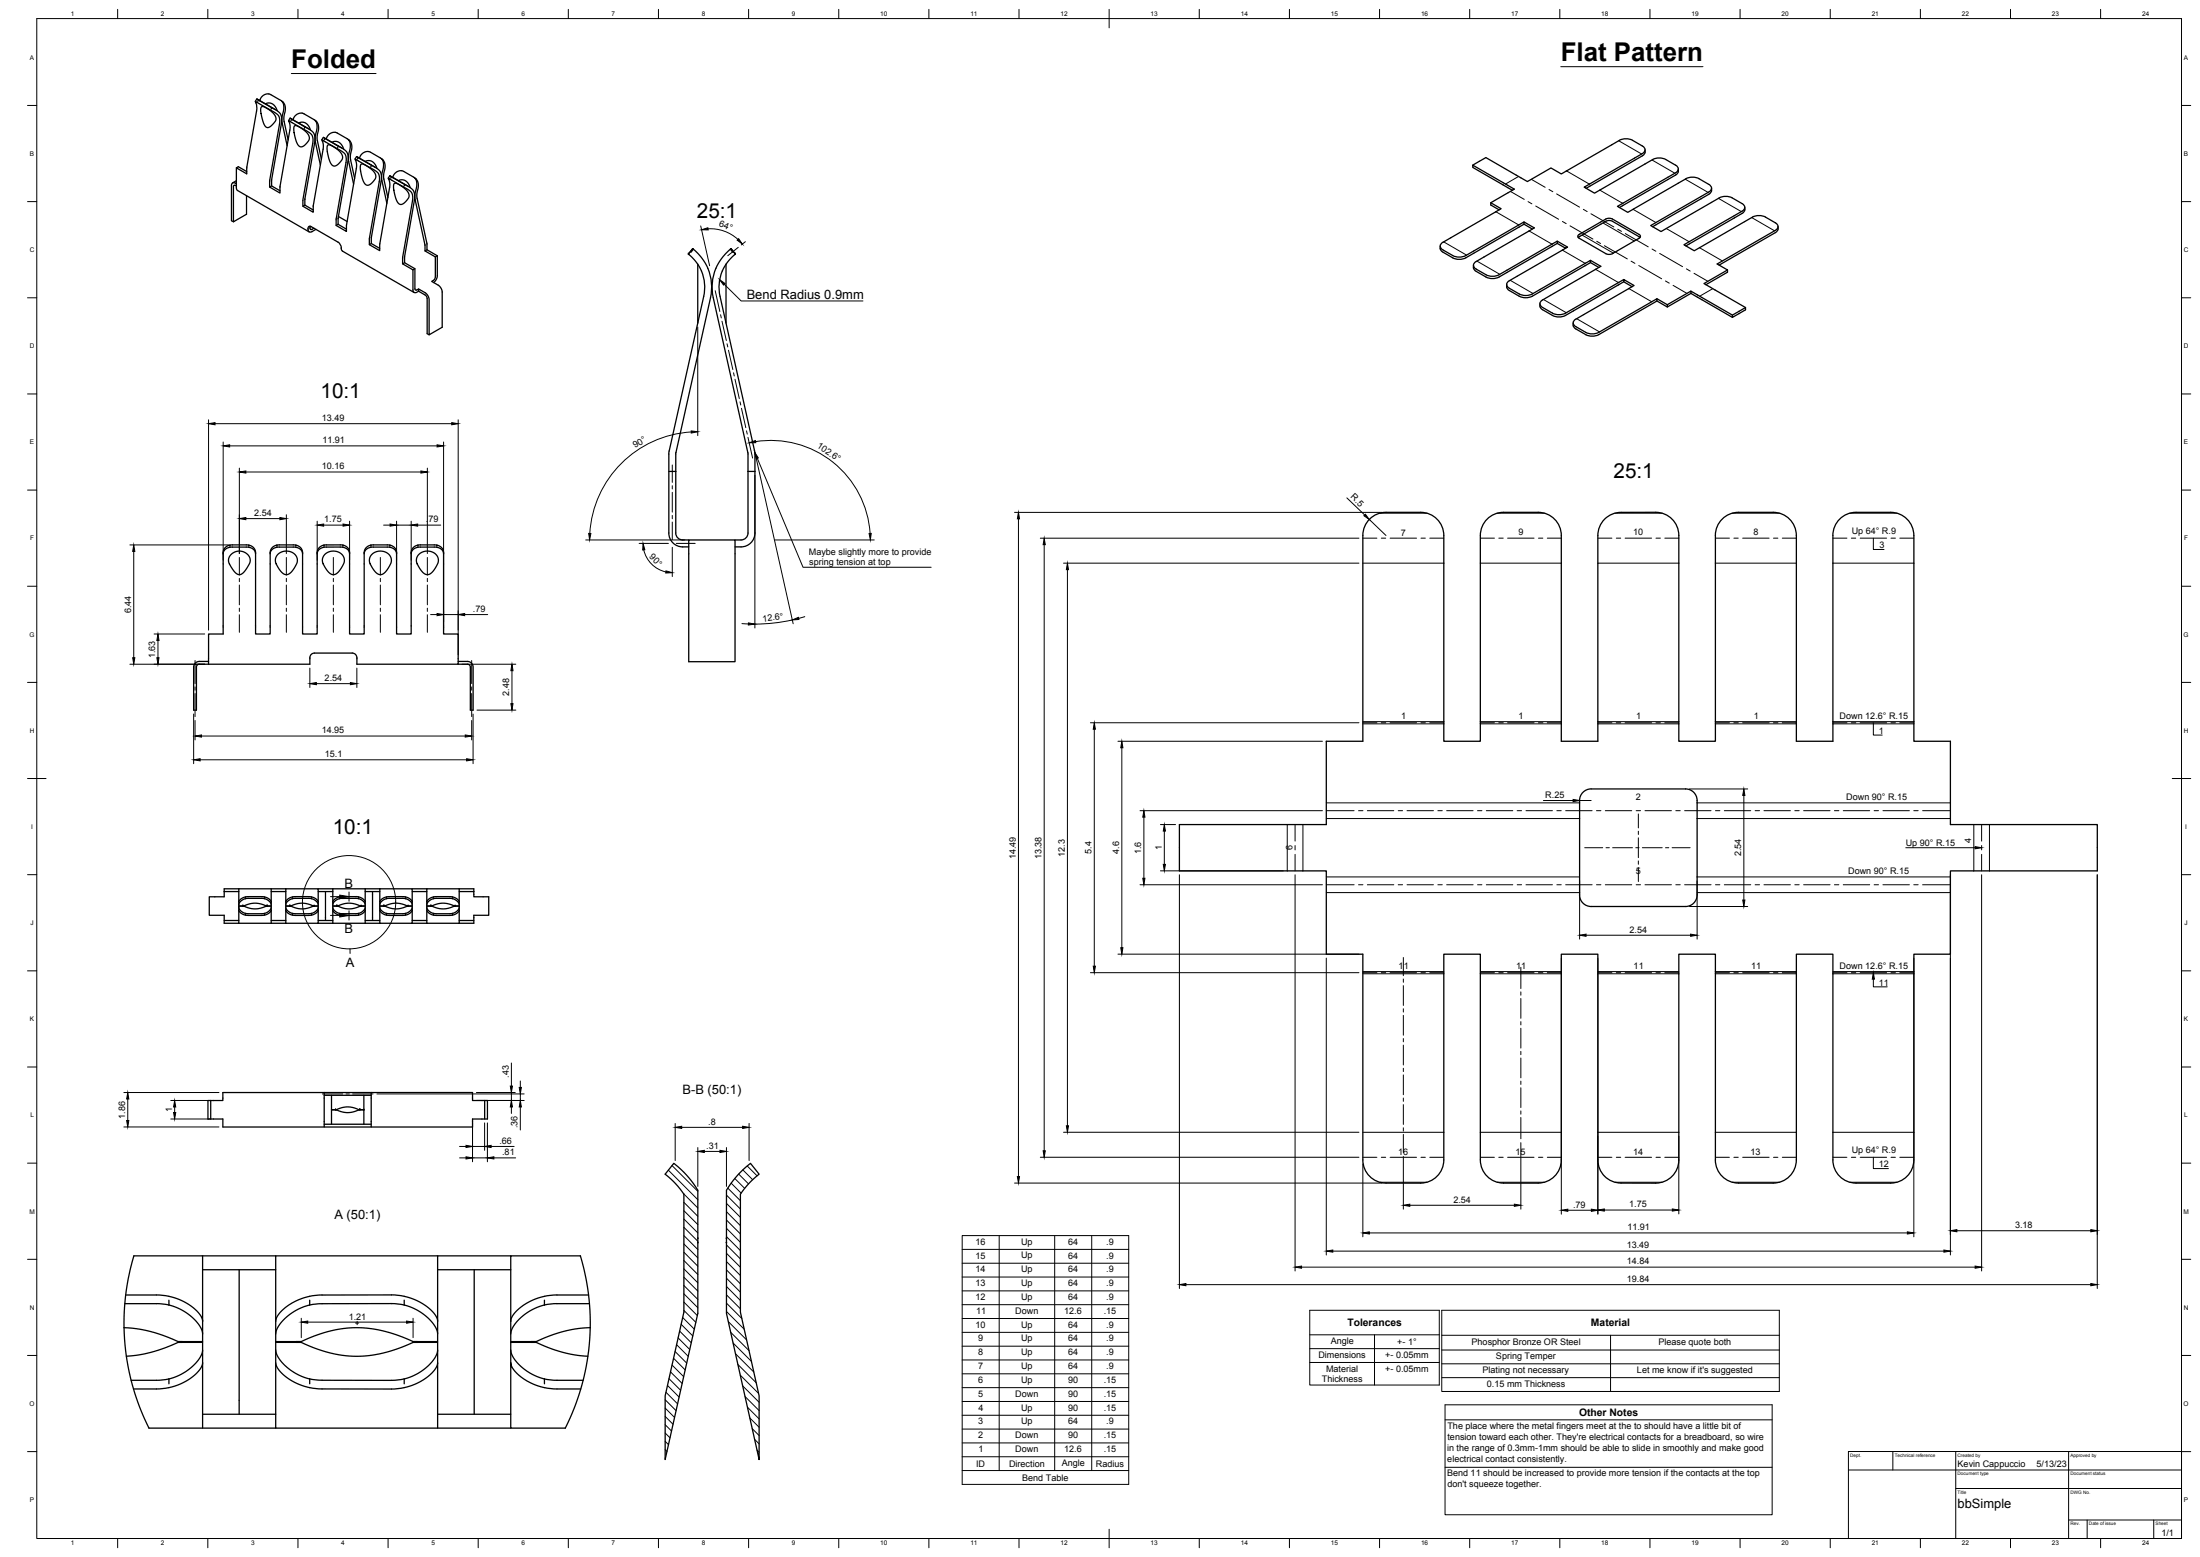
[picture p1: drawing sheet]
<svg xmlns="http://www.w3.org/2000/svg" width="1189mm" height="841mm" viewBox="0 0 1189 841" stroke-linecap="round" stroke-linejoin="round" font-family="sans-serif">
<!-- layer: Visible -->
<g fill="none" stroke="#000" stroke-width=".7">
<path d="M138 55l1-2 10 6M139 54h1M140 54l7 4M140 54l-1 1M140 54l2-2 3-1 8 4M141 58h2l2 1 4 4v2l-4 4-1-1-2-2-1-6zM143 56h3h1l2 2 1 2M147 58l4 3 1 3v2l-5 31v3l4 3M147 58v1M152 55l2 1v2l-1 7 3 11M153 55v4l-1 7 3 13M157 64l-1 1"/>
<path d="M157 64h1M157 64l10 6M158 64v1l1-2 2-1 2-1 7 4M158 64l-1 1M159 68h2l2 2 4 3v3l-4 3h-1l-2-3-1-5zM161 66h3h1l2 2 1 2M163 69l5 3 1 3-5 33v3l5 4v-4l6-31-1-4h1M163 69l-7-4 1 4-6 32v3l-5-3v-4l5-30v-3l-2-3-11-6 1 4-6 31v4l-5-3v11v1l39 22M164 68l1 1M165 69l4 2 1 3-5 34v3l4 2M165 69h-1M170 65l1 1"/>
<path d="M170 65l1 4-1 7 3 13M171 66l1 2-1 7 3 11M175 74l-1 1M175 74l1 1M175 74l10 6M175 76l10 6 2 2v1l-5 33v4l5 3v-4l6-31-1-4 10 6 3 2v4l-5 31v3l5 3v-3l6-31-1-5 2 1M176 75l-1 1M177 78h1l3 2 4 4v2l-4 4-1-1-2-2-1-6zM179 77l3-1 1 1 1 1 2 3M181 71l1 1M181 72h-2l-2 2-1 1M182 78l1 1"/>
<path d="M182 72l6 4M183 79l4 3 1 3-5 33v3l4 3M183 79l-1 1M188 75l2 3-1 8 3 10M188 76l1 3-1 8 3 12M188 76h1M128 99h-2l-1 1v19l1 1M128 91l1-1 4 3M128 98l-2 1M193 85l-1 1M194 85l6 4M194 85h-1l10 5"/>
<path d="M194 85l-1 1M194 85l2-2 3-1 7 4M195 89h1l4 2 3 3v3l-4 3h-1l-2-3-1-6zM197 87h3h1l3 4M200 89h1M201 89l4 3 1 3-5 33v4l4 2M201 89l-1 1M206 86l1 1 1 2-1 7 3 11M206 86l1 3-1 8 3 13M206 86h1M210 96l1-1h1l-1 1M211 95l10 6"/>
<path d="M211 95l1 1M212 97l9 6 2 2v4l-5 30v4l5 3v11l1 1 2-1M213 99h1l3 2 4 3v3l-4 3h-1l-2-2-1-6zM215 98l3-1 1 1 2 1 1 2M218 99l1 1M219 100l4 3 1 4-5 32v3l5 3v11l1 1 1-1M219 100h-1M224 96h.1M224 96l-8-4-2 2-2 2M224 96l2 3-1 8 6 24v4l5 3v12l-2 3M224 96l1 3-1 8 6 25v4l5 3v11l-1 1-1 1 4 2 2 3v20l-7 4v-20l-2-2-4-3v1l4 2 1 2v19l1 1M224 96l1 1"/>
<path d="M796 89l7-4 22 13 13-7 6 3 31-18a8 8 0 0 1 7 0l6 3a2.2 2.2 0 0 1 1 2 2.2 2.2 0 0 1-1 2l-32 18 6 3 31-18a8 8 0 0 1 7 0l6 3M889 81v2l-1 1-31 18M905 89a2.2 2.2 0 0 1 2 2 2.2 2.2 0 0 1-2 2M906 93l-32 18 6 4 31-18a8 8 0 0 1 7 0l5 3a2.2 2.2 0 0 1 2 2 2.2 2.2 0 0 1-2 2M906 95l-31 17M907 91v2M907 92l-2 3M128 100h-1l-1 1v19l7-4v-10M147 100l-1 1M165 111h-1M183 117l5 3M806 110l5 3-31 18"/>
<path d="M817 103l-21-13v-1l22 13-12 8v1l4 2M824 120l5 3-31 18M923 104l-31 18 6 3 31-18M925 102v2l-2 1-30 17M929 107a8 8 0 0 1 7 0M936 107l5 3a2.2 2.2 0 0 1 2 2 2.2 2.2 0 0 1-2 2l-31 18 6 3 31-18a8 8 0 0 1 7 0l5 3a2.2 2.2 0 0 1 2 2 2.2 2.2 0 0 1-2 2l-31 19 6 3-13 7 22 13v1l-7 4v-1l7-4M943 112v2l-2 1-30 18M168 123v1l2-1M168 122l-1 1M171 124l-3 1h-1a1.8 1.8 0 0 1 1-3l15 9 2 5 39 22M183 121l-1 1M201 132h-1"/>
<path d="M231 135l-1 1M236 138l-1 1M374 134h.1M374 134l-2 3 4 4 2 4a22 22 0 0 1 2 15l-18 84-1 11M374 134l1 1M375 135l4 4 2 4a26 26 0 0 1 3 18l-19 84v43a4 4 0 0 0 4 4h3M375 135l-2 1M395 135l-4 4-3 4a26 26 0 0 0-3 18l19 84v43a4 4 0 0 1-4 4h-3M395 135l1 1M395 134v1M395 134l2 3-3 4-3 4a22 22 0 0 0-2 15l19 84v44a8 8 0 0 1-8 7h-3M395 134h.1"/>
<path d="M780 131a2.2 2.2 0 0 0-2 2 2.2 2.2 0 0 0 2 2l5 3a8 8 0 0 0 7 0l32-18v1l-32 18a8 8 0 0 1-7 0l-6-3-1-1v-2M824 121l4 3M842 131l-32 19a8 8 0 0 1-7 0l-5-3M842 130l-32 18a8 8 0 0 1-7 0l-5-3M846 134l-4-3v-1l5 3-31 19a2.2 2.2 0 0 0-2 2 2.2 2.2 0 0 0 2 2l6 3h5l32-18v1l-32 18-2 1-4-1-6-3-1-2M853 128l15-8 2-1 1 1 15 8M853 127l15-9h2h1l15 9v1v1l-12 6-4 2h-2l-15-8v-1zM961 122v3l-2 1-30 17M219 142l-1 1M224 145l-1 1M377 143v32M392 143v32"/>
<path d="M796 143v2l2 2M798 141a2.2 2.2 0 0 0-2 2 2.2 2.2 0 0 0 2 2M814 154v1M859 141l6 3-31 18a2.2 2.2 0 0 0-2 2 2.2 2.2 0 0 0 2 2l5 3a8 8 0 0 0 7 0l31-18M859 142l5 2M877 152l-31 18a8 8 0 0 1-7 0l-6-3-1-1v-2M882 155l-5-3v-1l6 3-31 18a2.2 2.2 0 0 0-2 2 2.2 2.2 0 0 0 2 2l5 4M914 157l-13 8v1l13-8M934 146v1l-12 7M850 174v2l1 1 6 4M857 180a8 8 0 0 0 7 0l31-19v2l-31 18a8 8 0 0 1-7 0M895 161l6 4"/>
<path d="M895 163l6 3M936 170l-22-13v1l22 13M365 255h-4v33a7 7 0 0 0 8 7h3M404 255h4M121 299v43h-8v14M124 294h10M124 294l-3 2v3M124 294v1M125 300l2-2h3l3 1 2 2v1v2l-3 4-1 2h-2h-1l-4-5-1-3zM126 295l-4 1-1 2v1M126 296h7M133 295l4 1 1 3v43h8v-43l2-3 3-1"/>
<path d="M134 294l3 2 1 3M134 294v1M150 294l-3 2-1 3M150 294v1M150 300l2-2h3l3 1 2 2 1 2-1 1-2 4-2 2h-1h-2l-3-4-1-3zM151 296h8M158 295l4 1 2 3v43h7v-43l2-3 3-1M158 294h2M159 294h-9M160 294l3 2 1 3M160 294v1M175 294l-3 2-1 3"/>
<path d="M175 294v1M175 300l3-2h3l3 1 2 2v1v2l-2 4-3 2h-1h-1l-4-4-1-3zM185 294l3 2 1 3M185 294v1M185 294h-10M200 294l-2 2-1 3M200 294v1M201 300l2-2h3h2l3 2 1 2-1 2-2 4-2 2h-2h-1l-3-4-1-3zM202 295l-4 1-1 3v43h-8v-44l-2-2h-2h-9M202 296h7M209 295l4 1 1 3v43h8v-43l2-3 3-1M209 294h2"/>
<path d="M209 294h-9M211 294l3 2v3M211 294v1M226 294l-3 2-1 3M226 294v1M226 300l2-2h3l3 1 2 1 1 2v2l-3 4-2 2h-1h-2l-3-4-1-3zM227 296h8M235 295l3 1 2 3v43h8v17h-55v-2a4 4 0 0 0-3-4h-20a4 4 0 0 0-3 4v2h-60l-1 1v24h-1v-24l1-2 1-1h6M235 294h1M235 294h-9M236 294l3 2 1 3M236 294v1"/>
<path d="M372 292h25v65h-25zM740 280l3-2 5-1h20a12 12 0 0 1 12 12v111h20v-111a12 12 0 0 1 12-12h19a12 12 0 0 1 13 12v111h19v-111a12 12 0 0 1 13-12h19a12 12 0 0 1 12 12v111h20v-111a12 12 0 0 1 12-12h19a12 12 0 0 1 13 12v111h19v-111a12 12 0 0 1 13-12h19a12 12 0 0 1 12 12v111h20v45h79v25h-79v45h-20v112a13 13 0 0 1-12 12h-19a13 13 0 0 1-13-12v-112h-19v112a13 13 0 0 1-13 12h-19a13 13 0 0 1-12-12v-112h-20v112a12 12 0 0 1-12 12h-19a13 13 0 0 1-13-12v-112h-19v112a12 12 0 0 1-13 12h-19a13 13 0 0 1-12-12v-112h-20v112a12 12 0 0 1-12 12h-19a13 13 0 0 1-13-12v-112h-19v-45h-80v-25h80v-45h19v-111l1-4zM113 356v3M248 357h5l2 1 1 2v24h-2v-24l-1-1h-5M855 428l3-2h2h51a6 6 0 0 1 6 6v50a6 6 0 0 1-6 8h-51a6 6 0 0 1-6-8v-50v-2zM121 482v2h-8v10h8v5h51v-7M121 497h8M121 482h8M129 489v1M129 480v9M129 499h.1M129 489h.1"/>
<path d="M129 492l1 1 3 1h10M129 490l1 2 3 1M129 490v9M129 489h3M131 489h1M132 489l5-1h3l4 1M132 489l5 2h4l3-2M133 493h10M133 485h10M133 485l-3 2-1 2M133 485h.1M133 493v1"/>
<path d="M143 484h-10l-3 2-1 1M143 484l2 2 2 1M143 485l3 2 1 2M144 489h3M147 492l-2 1-2 1M147 489l-1 2-3 2v1M147 490v9M147 480v9M147 497h7M147 482h7M154 480v9M154 499h.1"/>
<path d="M154 487l2-2 3-1 10 1 2 1 1 1M154 492l2 2h3h10l2-1 1-1M154 489l1 3 3 1M154 480h18v7M154 480h-33v2M154 489h3M154 490v9M157 489l6 2h3l3-2M157 489l6-1h3l3 1M158 493h10M158 485h10M158 485l-3 2-1 2"/>
<path d="M158 485h.1M158 493v1M168 485l3 2 1 2M168 485h.1M168 493v1M169 489h1M172 489l-1 3-3 1M172 499h33M172 480h33M172 489h-3M172 487v2M172 490v2"/>
<path d="M172 497h8M172 482h8M176 482v15M180 492l2 2h3h9l2-1 1-1M180 489l1 3 3 1M180 490v9M180 480v9M180 489h3M183 489l5 2h3l4-2M183 489l5-1h3l4 1M184 485h10M184 485l-3 2-1 2"/>
<path d="M184 485h.1M184 493v1M194 485l3 2v2M194 485h.1M194 493v1M194 493h-10M195 489h.1M197 487l-1-2-3-1-10 1-2 1-1 1M197 489v3l-3 1M197 490v9M197 480v9M197 489h-2"/>
<path d="M197 497h8M197 482h8M201 482v15M205 487l2-2 3-1 9 1 3 1 1 1M205 492l2 2h3h9l3-1 1-1M205 489l1 3 3 1M205 490v9h18v-7M205 480v9M205 480h18v7M205 489h3M208 489l6 2h3l3-2M208 489l6-1h2l4 1"/>
<path d="M209 493h10M209 485h10M209 485l-3 2-1 2M209 485h.1M209 493v1M219 485l3 2 1 2M219 485h.1M219 493v1M220 489h1M223 489l-1 3-3 1M223 489h-3M223 487v2"/>
<path d="M223 490v2M223 497h8M223 499h8M223 482h8M223 480h8M231 487l1-2 4-1 9 1 2 1 1 1M231 492l1 2h4h9l2-1 1-1M231 489v3l3 1M231 490v9h17M231 489h2M233 489l6 2h3l4-2M233 489l6-1h3l4 1"/>
<path d="M234 485l-3 2v2M234 485h.1M234 493v1M234 493h11M234 485h11M245 485l3 2v2M245 485h.1M245 493v1M246 489h.1M248 489v3l-3 1M248 490v9M248 480v9"/>
<path d="M248 489h-2M248 497h8M248 482h8M256 482v2h8v10h-8v5h-8M256 482v-2h-25v9M114 594h6v-4h135v4h7M114 594h-2v10h2M114 594v10M175 590v19M175 592h26M179 599v8M179 592v7"/>
<path d="M179 599h3M181 599h1M182 599l5 2h3l4-2M182 599l5-1h3l4 1M194 599h3M197 599v8M197 592v7M201 590v19M262 594v10h-7v5h-135v-5h-6M262 594h1v10h-1M175 607h26M364 628l1 1a52 52 0 0 1 12 14v66l-18 79v-34l11-45v-64l-5-5-6-6z"/>
<path d="M400 633l6-5 4 6-6 6-4 5v64l10 45v34l-17-79v-66zM109 678h167M149 678v43M236 678v43M68 700h16M84 699l10 2 7 3 6 5 2 2v3v-36l-37 1a125 125 0 0 0-5 34v4M109 686h40M129 686v78M236 686h40M256 686v78M301 699l-9 2-8 3-6 5-1 2-1 3M301 700h17"/>
<path d="M67 717l1 16 3 12a127 127 0 0 0 9 26h196M67 704h18l6 1M91 702v3l8 3 8 6 2 5v6h-13l-14-6-7-1-8-1M109 714v7M167 705l6-1h39l6 1M167 705l-7 3-7 5-4 6v6h14l14-6 7-1 8-1h6l9 2 8 2 8 4h13v-6l-4-6-6-5-8-3M167 702v3M218 702v3M236 714v-3l-2-3-7-4-7-3-8-2-39 1h-7l-5 2-6 4-4 4-2 4M294 702v3l-4 1-5 3-6 6-3 4v6h14l15-6 7-1 7-1M319 704h-19l-6 1M319 717l-1 12-3 16a127 127 0 0 1-10 26h-29v-35l1 3 3 4 4 3 6 2 8 2h16"/>
<path d="M319 717v-12a128 128 0 0 0-5-27h-38v43M109 736l-1 3-3 4-4 3-6 2-8 2h-15M109 725h-13l-14 5-14 3M109 725v6l-3 5-7 6-8 3M109 736v35M109 729v7M149 736l2 4 4 4 6 3 5 2 7 1h39l8-1 7-3 7-5 2-2v-3M149 725h14l15 6 7 1 7 1 7-1 8-1 8-2 8-4h13M149 725v6l4 6 7 5 7 3M149 729v42M160 725h.1M236 725v6l-4 6-6 5-8 3"/>
<path d="M236 729v42M276 725h14l14 5 7 2 7 1M276 725v6l4 5 6 6 8 3M276 729v7M91 745l-6 1h-14M91 745v2M167 745v2M218 745l-6 1h-39l-6-1M218 745v2M294 745l6 1h15M294 745v2M109 764h40"/>
<path d="M236 764h40"/>
</g>
<g fill="#000">
<circle cx="372" cy="137" r=".3"/>
<circle cx="397" cy="137" r=".3"/>
<circle cx="131" cy="489" r=".3"/>
<circle cx="144" cy="489" r=".3"/>
<circle cx="157" cy="489" r=".3"/>
<circle cx="170" cy="489" r=".3"/>
<circle cx="182" cy="489" r=".3"/>
<circle cx="195" cy="489" r=".3"/>
<circle cx="207" cy="489" r=".3"/>
<circle cx="221" cy="489" r=".3"/>
<circle cx="233" cy="489" r=".3"/>
<circle cx="246" cy="489" r=".3"/>
<circle cx="181" cy="599" r=".3"/>
<circle cx="194" cy="599" r=".3"/>
</g>
<!-- layer: Bend Center -->
<g fill="none" stroke="#000" stroke-width=".54">
<path d="M875 76l12 7M821 95l-7 4M828 97l7 4M847 92l12 7M893 86l12 8M911 97l12 7M808 114l13 8M816 103l8 5M826 109l2 1M830 111l12 7M837 102l2 2M841 105l13 7"/>
<path d="M844 120l2 1M856 113l2 1M860 115l12 8M865 103l12 7M882 113l13 7M929 107l12 7M947 118l12 7M780 131l13 7M826 125l13 7M844 135l13 7M848 122l13 7M855 127l17 10"/>
<path d="M863 130l2 2M866 120l17 10M867 133l12 7M874 124l2 1M878 126l13 7M893 135l2 1M897 137l12 7M900 123l13 8M918 134l13 7M798 141l12 7M816 151l12 8M862 145l13 8"/>
<path d="M880 156l13 7M881 141l2 1M886 143l12 8M900 152l2 1M904 154l8 4M911 145l2 1M915 148l8 4M926 156l-8 4M834 162l12 7M852 172l12 7M736 291h8M746 291h3"/>
<path d="M751 291h14M768 291h2M773 291h7M800 291h8M810 291h2M815 291h14M831 291h3M836 291h8M863 291h8M873 291h3M878 291h15M895 291h2"/>
<path d="M900 291h7M927 291h8M937 291h2M942 291h14M958 291h3M963 291h8M990 291h8M1000 291h3M1005 291h15M1022 291h2M1027 291h7M736 390h8"/>
<path d="M746 390h3M751 390h14M768 390h2M773 390h7M800 390h8M810 390h2M815 390h14M831 390h3M836 390h8M863 390h8M873 390h3M878 390h15"/>
<path d="M895 390h2M900 390h7M927 390h8M937 390h2M942 390h14M958 390h3M963 390h8M990 390h8M1000 390h3M1005 390h15M1022 390h2M1027 390h7"/>
<path d="M717 438h15M734 438h3M739 438h14M756 438h2M760 438h15M777 438h2M782 438h14M798 438h3M803 438h14M820 438h2M825 438h14M841 438h3"/>
<path d="M846 438h14M863 438h2M867 438h15M884 438h3M889 438h14M906 438h2M910 438h15M927 438h2M932 438h14M948 438h3M953 438h15M970 438h2"/>
<path d="M975 438h14M991 438h3M996 438h14M1013 438h2M1018 438h14M1034 438h3M1039 438h15M700 445v9M700 457v2M1071 445v9M1071 457v2M700 461v9"/>
<path d="M717 478h15M734 478h3M739 478h14M756 478h2M760 478h15M777 478h2M782 478h14M798 478h3M803 478h14M820 478h2M825 478h14M841 478h3"/>
<path d="M846 478h14M863 478h2M867 478h15M884 478h3M889 478h14M906 478h2M910 478h15M927 478h2M932 478h14M948 478h3M953 478h15M970 478h2"/>
<path d="M975 478h14M991 478h3M996 478h14M1013 478h2M1018 478h14M1034 478h3M1039 478h15M1071 461v9M736 525h8M746 525h3M751 525h14M768 525h2"/>
<path d="M773 525h7M800 525h8M810 525h2M815 525h14M831 525h3M836 525h8M863 525h8M873 525h3M878 525h15M895 525h2M900 525h7M927 525h8"/>
<path d="M937 525h2M942 525h14M958 525h3M963 525h8M990 525h8M1000 525h3M1005 525h15M1022 525h2M1027 525h7M736 625h8M746 625h3M751 625h14"/>
<path d="M768 625h2M773 625h7M800 625h8M810 625h2M815 625h14M831 625h3M836 625h8M863 625h8M873 625h3M878 625h15M895 625h2M900 625h7"/>
<path d="M927 625h8M937 625h2M942 625h14M958 625h3M963 625h8M990 625h8M1000 625h3M1005 625h15M1022 625h2M1027 625h7"/>
</g>
<!-- layer: Visible Narrow -->
<g fill="none" stroke="#000" stroke-width=".54">
<path d="M746 277h25M809 277h26M873 277h25M936 277h26M1000 277h25M736 304h44M800 304h44M863 304h44M927 304h44M990 304h44M736 390h44M736 391h44"/>
<path d="M800 390h44M800 391h44M863 390h44M863 391h44M927 390h44M927 391h44M990 390h44M990 391h44M717 434h137M917 434h137M696 445v25M704 445v25"/>
<path d="M717 442h137M917 442h137M1067 445v25M1075 445v25M717 474h137M917 474h137M717 482h137M917 482h137M736 526h44M736 525h44M800 526h44M800 525h44"/>
<path d="M863 526h44M863 525h44M927 526h44M927 525h44M990 526h44M990 525h44M736 612h44M800 612h44M863 612h44M927 612h44M990 612h44M746 639h25"/>
<path d="M809 639h26M873 639h25M936 639h26M1000 639h25"/>
</g>
<!-- layer: BORDER -->
<g fill="none" stroke="#000" stroke-width=".54">
<path d="M20 10h1159v821h-1159zM64 5v5M112 5v5M161 5v5M210 5v5M258 5v5M307 5v5M356 5v5M405 5v5M453 5v5M502 5v5M551 5v5"/>
<path d="M599 5v10M648 5v5M697 5v5M746 5v5M794 5v5M843 5v5M892 5v5M940 5v5M989 5v5M1038 5v5M1086 5v5M1135 5v5"/>
<path d="M15 57h5M1179 57h5M15 109h5M1179 109h5M15 161h5M1179 161h5M15 213h5M1179 213h5M15 265h5M1179 265h5M15 317h5M1179 317h5"/>
<path d="M15 369h5M1179 369h5M15 421h10M1174 421h10M15 472h5M1179 472h5M15 524h5M1179 524h5M15 576h5M1179 576h5M15 628h5M1179 628h5"/>
<path d="M15 680h5M1179 680h5M15 732h5M1179 732h5M15 784h5M1179 784h5M64 831v5M112 831v5M161 831v5M210 831v5M258 831v5M307 831v5"/>
<path d="M356 831v5M405 831v5M453 831v5M502 831v5M551 831v5M599 826v10M648 831v5M697 831v5M746 831v5M794 831v5M843 831v5M892 831v5"/>
<path d="M940 831v5M989 831v5M1038 831v5M1086 831v5M1135 831v5"/>
</g>
<!-- layer: TITLEBLOCK -->
<path d="M999 784h180v47h-180zM999 794h180M1023 784v10M1057 784v47M1118 784v47M1057 804h122M1118 821h61M1128 821v10M1164 821v10" fill="none" stroke="#000" stroke-width=".54"/>
<!-- layer: Notes -->
<path d="M157 40h46M843 36h77" fill="none" stroke="#000" stroke-width=".54"/>
<!-- layer: Smart Centers -->
<g fill="none" stroke="#000" stroke-width=".54">
<path d="M399 134l-6 4M386 157l3 11M389 170l1 2M390 173l3 11M393 186v1M394 189l2 11M396 201l1 2M397 205l3 10M400 217v2M401 221l2 10M403 233l1 1M404 236l3 11"/>
<path d="M363 251v10M363 262v2M363 266v11M363 278v2M363 282v9M365 294h11M129 301v10M129 312v2M129 316v11M155 301v10M155 312v2M155 316v11"/>
<path d="M180 301v10M180 312v2M180 316v11M206 301v10M206 312v2M206 316v11M231 301v10M231 312v2M231 316v11M129 328v2M129 332v10M155 328v2"/>
<path d="M155 332v10M180 328v2M180 332v10M206 328v2M206 332v10M231 328v2M231 332v10M105 357v12M255 357v12M105 371v2M105 375v12M255 371v2"/>
<path d="M255 375v12M885 440v7M856 458h10M868 458h2M871 458h11M884 458h2M885 449v2M885 453v10M888 458h10M900 458h2M904 458h9M885 465v2"/>
<path d="M885 469v7M758 517v10M758 529v2M758 532v11M822 523v11M822 536v2M822 539v11M758 545v2M758 548v11M822 552v2M822 555v11M758 561v2"/>
<path d="M758 565v10M758 577v2M822 568v2M822 571v11M174 591h11M187 591h2M191 591h11M758 581v10M758 593v2M758 597v10M822 584v2M822 588v10"/>
<path d="M758 609v2M758 613v10M822 600v2M822 604v11M192 715h2M193 714v2"/>
</g>
<!-- layer: FD_Dimensions -->
<g fill="none" stroke="#000" stroke-width=".54">
<path d="M379 122l4 22M383 124a22 22 0 0 1 16 5M403 131l-2 1M377 177v58M113 227v113M116 229h128M121 239v64M240 239v101M248 227v127M374 233a58 58 0 0 0-55 55M408 239a54 54 0 0 1 62 49M124 241h112"/>
<path d="M129 253v46M133 255h94M231 253v46M408 257v82M408 246l21 91M155 278v21M548 277h199M728 269l9 9M70 294h54M72 298v57M133 280h18M171 282v21"/>
<path d="M175 284h10M189 282v21M207 284h4M214 284h8M214 282v21M222 282v21M226 284h12M317 292h53M345 294h16M348 297a16 16 0 0 0 12 12M363 296v15M419 292h53"/>
<path d="M550 280v356M562 291h172M564 294v328M740 281l9 8M575 304h159M577 308v300M233 332h3M240 332h8M251 332h13M401 337h3M428 335l-10 2h-10M435 333l-3 1"/>
<path d="M70 359h41M83 342h28M85 346v9M250 359h29M167 361v10M171 369h18M193 361v10M277 362v18M105 386v27M105 389v11M109 398h142M255 389v11"/>
<path d="M256 386v27M258 384h21M589 390h145M591 394v128M108 410h144M604 400h111M606 404v108M616 438h99M834 432h16M854 432h6M913 426h31M942 430v56"/>
<path d="M618 441v33M627 445h8M629 449v18M616 478h99M627 470h66M637 473v223M700 473v214M854 476v31M917 476v31M1054 473v205M1071 473v214M1133 473v223"/>
<path d="M913 490h31M604 515h130M717 518v160M844 518v138M857 505h57M863 518v138M1034 518v150M589 525h145M276 574v13M67 590h51M69 594v11M92 594h21"/>
<path d="M94 598v3M204 591h79M257 590h21M257 594h26M276 590v4M276 598v3M281 584v3M281 591v3M281 598v12M67 609h51M92 604h21M248 619h4"/>
<path d="M255 607v21M255 619h7M262 607v14M263 607v21M265 619h13M365 607v20M368 609h33M377 620v21M393 620v21M405 607v20M575 612h159M822 617v36"/>
<path d="M907 614v42M248 625h4M255 625h8M267 625h12M381 622h8M548 639h199M562 625h172M736 629v39M758 625v28M762 651h56M847 654h13M867 654h37"/>
<path d="M720 676h330M740 666h291M1057 665h73M641 694h489M703 684h364M163 712v11M166 714h54M223 712v11"/>
</g>
<g fill="#000" stroke="#000" stroke-width=".54">
<path d="M379 124l4-1v1zM398 130l1-1 2 3zM113 229l3-1v1zM244 228l4 1h-4zM374 233h3l-3 1zM405 239l3-1v1zM121 241l3-1v1zM129 255l4-1v2zM227 254l4 1-4 1zM236 240l4 1h-4zM129 280h4v1zM151 280h4l-4 1z"/>
<path d="M738 278l2 3-3-2zM72 294l1 4h-1zM171 284l4-1v1zM185 283l4 1h-4zM211 283l3 1h-3zM222 284l4-1v1zM318 288h1v4zM348 294v3h-1zM470 288h1l-1 4zM550 277l1 3h-1zM564 291l1 3h-1zM360 308l3 1-3 1z"/>
<path d="M577 304v4h-1zM236 331l4 1-4 1zM248 332l3-1v2zM404 336l4 1-4 1zM428 335l3-2 1 2zM72 355h1l-1 4zM85 355h1l-1 4zM85 342l1 4h-1zM167 369h4v1zM189 369h4l-4 1zM277 359v3h-1zM105 398l4-1v1z"/>
<path d="M251 397l4 1h-4zM276 380h1v4zM591 390l1 4h-1zM105 410h3v1zM252 410h4l-4 1zM606 400l1 4h-1zM850 432h4l-4 1zM942 426l1 4h-1zM618 438l1 3h-1zM629 445l1 4h-1zM618 474h1l-1 4zM629 467h1l-1 3z"/>
<path d="M942 486h1l-1 4zM606 512h1l-1 3zM854 505h3v1zM914 505h3l-3 1zM591 522h1l-1 3zM69 590l1 4h-2zM94 594l1 4h-1zM276 594l1 4h-1zM276 587h1l-1 3zM281 587h1l-1 4zM281 594l1 4h-1zM68 605h2l-1 4z"/>
<path d="M94 601h1l-1 3zM252 619h3l-3 1zM262 619h3v1zM365 609l3-1v2zM401 608l4 1-4 1zM576 608h1v4zM252 625h3l-3 1zM263 625h4v1zM377 622l4-1v2zM389 621l4 1-4 1zM550 636h1l-1 3zM564 622h1l-1 3z"/>
<path d="M758 651l4-1v2zM818 650l4 1-4 1zM844 654l3-1v1zM860 653l3 1h-3zM863 654l4-1v1zM904 653l3 1h-3zM717 676l3-1v1zM736 666l4-1v2zM1031 665l3 1-3 1zM1050 675l4 1h-4zM1054 665l3-1v1zM1130 664l3 1h-3z"/>
<path d="M637 694l4-1v2zM700 684h3v1zM1067 684h4l-4 1zM1130 693l3 1-3 1zM163 714h3v1zM220 714h3l-3 1z"/>
</g>
<!-- layer: Detail Boundary -->
<g fill="none" stroke="#000" stroke-width=".54">
<path d="M189 513v2"/>
<circle cx="189" cy="487" r="25"/>
</g>
<!-- layer: Hatching -->
<g fill="none" stroke="#000" stroke-width=".54">
<path d="M361 632l16 16M363 630l14 14M395 639l6 5M397 637l5 5M399 634l5 5M401 632l6 5M404 630l5 5M369 645l8 8M370 658l7 8M370 654l7 7M370 649l7 8M393 659l7 8"/>
<path d="M393 655l7 7M393 650l7 8M393 646l7 7M393 642l7 7M370 676l7 8M370 672l7 7M370 667l7 8M370 663l7 7M393 677l7 7M393 672l7 8M393 668l7 8M393 663l7 8"/>
<path d="M370 699l7 7M370 694l7 8M370 690l7 7M370 685l7 8M370 681l7 7M393 699l7 8M393 695l7 7M393 690l7 8M393 686l7 7M393 681l7 8M367 719l7 6M368 715l6 7"/>
<path d="M369 712l6 6M370 708l6 6M370 703l7 8M393 708l9 10M393 704l8 8M394 714l9 10M395 720l10 10M363 737l6 7M364 734l6 6M365 730l6 6M366 726l6 7M366 723l7 6"/>
<path d="M396 725l10 10M397 731l10 10M399 737l10 10M359 756l6 6M360 752l6 6M361 748l6 7M362 745l6 6M362 741l7 6M400 743l10 10M401 749l9 8M403 754l7 8M359 779l2 1"/>
<path d="M359 774l3 3M359 770l4 3M359 765l5 4M359 761l6 5M404 760l6 6M405 766l5 5M406 772l4 3M408 777l2 3M359 788h1M359 783l1 1M409 783l1 1"/>
</g>
<!-- layer: Section Lines -->
<path d="M179 494h5M179 484h5M189 482v5M189 492v5" fill="none" stroke="#000" stroke-width=".54"/>
<path d="M184 494h5l-5 1zM184 483l5 1-5 1z" fill="#000" stroke="#000" stroke-width=".54"/>
<!-- layer: Leaders -->
<path d="M389 151l3 2-1 1zM408 244l2 3-1 1z" fill="#000" stroke="#000" stroke-width=".54"/>
<path d="M391 154l10 9h65M409 248l25 58h69" fill="none" stroke="#000" stroke-width=".54"/>
<!-- layer: Bend Notes -->
<path d="M1067 457l4 1h-4z" fill="#000" stroke="#000" stroke-width=".54"/>
<path d="M1030 458h37" fill="none" stroke="#000" stroke-width=".54"/>
<!-- layer: Bend Tables -->
<g fill="none" stroke="#000" stroke-width=".54">
<path d="M520 667h90v135h-90zM520 675h90M540 667v127M570 667v127M590 667v127M520 697h90M520 690h90M520 682h90M520 720h90M520 712h90M520 705h90M520 735h90"/>
<path d="M520 727h90M520 757h90M520 750h90M520 742h90M520 779h90M520 772h90M520 764h90M520 794h90M520 787h90"/>
</g>
<!-- layer: BendIds -->
<path d="M1012 291v6h6M1012 390v7h5M1012 529v4h8M1012 625v6h9" fill="none" stroke="#000" stroke-width=".54"/>
<path d="M1012 525l1 4h-1z" fill="#000" stroke="#000" stroke-width=".54"/>
<!-- layer: Custom Tables -->
<g fill="none" stroke="#000" stroke-width=".54">
<path d="M708 708h70v40h-70zM779 708h183v44h-183zM708 721h70M708 728h70M708 736h70M743 721v27M779 721h183M779 729h183M779 737h183M870 721v31M779 744h183M781 759h177v59h-177z"/>
<path d="M781 767h177M781 793h177"/>
</g>
<g font-size="14">
<text x="843" y="33">Flat Pattern</text>
<text x="157" y="37">Folded</text>
</g>
<g font-size="11.2">
<text x="377" y="118">25:1</text>
<text x="173" y="215">10:1</text>
<text x="872" y="258">25:1</text>
<text x="180" y="450">10:1</text>
</g>
<g font-size="7">
<text x="404" y="162">Bend Radius 0.9mm</text>
<text x="186" y="480">B</text>
<text x="186" y="504">B</text>
<text x="187" y="523">A</text>
<text x="369" y="591">B-B (50:1)</text>
<text x="181" y="659">A (50:1)</text>
<text x="1058" y="815">bbSimple</text>
</g>
<g font-size="5.6">
<text x="728" y="716">Tolerances</text>
<text x="860" y="716">Material</text>
<text x="853" y="765">Other Notes</text>
</g>
<g font-size="4.9">
<text x="388" y="122" transform="rotate(19 388 122)">64°</text>
<text x="174" y="227">13.49</text>
<text x="174" y="239">11.91</text>
<text x="343" y="242" transform="rotate(-31 343 242)">90°</text>
<text x="441" y="242" transform="rotate(34 441 242)">102.6°</text>
<text x="174" y="253">10.16</text>
<text x="730" y="269" transform="rotate(44 730 269)">R.5</text>
<text x="137" y="279">2.54</text>
<text x="175" y="282">1.75</text>
<text x="230" y="282">.79</text>
<text x="757" y="289">7</text>
<text x="820" y="289">9</text>
<text x="882" y="289">10</text>
<text x="947" y="289">8</text>
<text x="1001" y="288">Up 64° R.9</text>
<text x="437" y="300">Maybe slightly more to provide</text>
<text x="1016" y="296">3</text>
<text x="351" y="301" transform="rotate(45 351 301)">90°</text>
<text x="437" y="305">spring tension at top</text>
<text x="71" y="331" transform="rotate(-90 71 331)">6.44</text>
<text x="256" y="331">.79</text>
<text x="412" y="336" transform="rotate(-6 412 336)">12.6°</text>
<text x="84" y="356" transform="rotate(-90 84 356)">1.63</text>
<text x="175" y="368">2.54</text>
<text x="275" y="376" transform="rotate(-90 275 376)">2.48</text>
<text x="757" y="388">1</text>
<text x="821" y="388">1</text>
<text x="884" y="388">1</text>
<text x="948" y="388">1</text>
<text x="994" y="388">Down 12.6° R.15</text>
<text x="174" y="396">14.95</text>
<text x="1015" y="396">1</text>
<text x="176" y="409">15.1</text>
<text x="835" y="431">R.25</text>
<text x="884" y="432">2</text>
<text x="998" y="432">Down 90° R.15</text>
<text x="1065" y="455" transform="rotate(-90 1065 455)">4</text>
<text x="590" y="461" transform="rotate(-90 590 461)">5.4</text>
<text x="605" y="461" transform="rotate(-90 605 461)">4.6</text>
<text x="617" y="461" transform="rotate(-90 617 461)">1.6</text>
<text x="628" y="459" transform="rotate(-90 628 459)">1</text>
<text x="698" y="459" transform="rotate(-90 698 459)">6</text>
<text x="1030" y="457">Up 90° R.15</text>
<text x="549" y="464" transform="rotate(-90 549 464)">14.49</text>
<text x="563" y="464" transform="rotate(-90 563 464)">13.38</text>
<text x="575" y="463" transform="rotate(-90 575 463)">12.3</text>
<text x="941" y="463" transform="rotate(-90 941 463)">2.54</text>
<text x="884" y="472">5</text>
<text x="999" y="472">Down 90° R.15</text>
<text x="881" y="504">2.54</text>
<text x="756" y="523">11</text>
<text x="819" y="523">11</text>
<text x="883" y="523">11</text>
<text x="946" y="523">11</text>
<text x="994" y="523">Down 12.6° R.15</text>
<text x="1015" y="532">11</text>
<text x="275" y="582" transform="rotate(-90 275 582)">.43</text>
<text x="68" y="604" transform="rotate(-90 68 604)">1.86</text>
<text x="93" y="601" transform="rotate(-90 93 601)">1</text>
<text x="280" y="609" transform="rotate(-90 280 609)">.36</text>
<text x="383" y="607">.8</text>
<text x="270" y="618">.66</text>
<text x="271" y="624">.81</text>
<text x="382" y="620">.31</text>
<text x="755" y="624">16</text>
<text x="819" y="624">15</text>
<text x="882" y="624">14</text>
<text x="946" y="624">13</text>
<text x="1001" y="623">Up 64° R.9</text>
<text x="1015" y="631">12</text>
<text x="785" y="650">2.54</text>
<text x="850" y="652">.79</text>
<text x="880" y="652">1.75</text>
<text x="879" y="665">11.91</text>
<text x="1089" y="663">3.18</text>
<text x="527" y="672">16</text>
<text x="552" y="672">Up</text>
<text x="577" y="672">64</text>
<text x="598" y="672">.9</text>
<text x="879" y="674">13.49</text>
<text x="527" y="680">15</text>
<text x="552" y="680">Up</text>
<text x="577" y="680">64</text>
<text x="598" y="680">.9</text>
<text x="879" y="683">14.84</text>
<text x="527" y="687">14</text>
<text x="552" y="687">Up</text>
<text x="577" y="687">64</text>
<text x="598" y="687">.9</text>
<text x="527" y="695">13</text>
<text x="552" y="695">Up</text>
<text x="577" y="695">64</text>
<text x="598" y="695">.9</text>
<text x="879" y="692">19.84</text>
<text x="527" y="702">12</text>
<text x="552" y="702">Up</text>
<text x="577" y="702">64</text>
<text x="598" y="702">.9</text>
<text x="188" y="713">1.21</text>
<text x="527" y="710">11</text>
<text x="549" y="710">Down</text>
<text x="575" y="710">12.6</text>
<text x="596" y="710">.15</text>
<text x="527" y="717">10</text>
<text x="552" y="717">Up</text>
<text x="577" y="717">64</text>
<text x="598" y="717">.9</text>
<text x="529" y="725">9</text>
<text x="552" y="725">Up</text>
<text x="577" y="725">64</text>
<text x="598" y="725">.9</text>
<text x="719" y="726">Angle</text>
<text x="755" y="727">+- 1°</text>
<text x="795" y="727">Phosphor Bronze OR Steel</text>
<text x="896" y="727">Please quote both</text>
<text x="529" y="732">8</text>
<text x="552" y="732">Up</text>
<text x="577" y="732">64</text>
<text x="598" y="732">.9</text>
<text x="712" y="733">Dimensions</text>
<text x="749" y="733">+- 0.05mm</text>
<text x="808" y="734">Spring Temper</text>
<text x="529" y="740">7</text>
<text x="552" y="740">Up</text>
<text x="577" y="740">64</text>
<text x="598" y="740">.9</text>
<text x="717" y="741">Material</text>
<text x="749" y="741">+- 0.05mm</text>
<text x="801" y="742">Plating not necessary</text>
<text x="885" y="742">Let me know if it's suggested</text>
<text x="529" y="747">6</text>
<text x="552" y="747">Up</text>
<text x="577" y="747">90</text>
<text x="596" y="747">.15</text>
<text x="714" y="747">Thickness</text>
<text x="804" y="749">0.15 mm Thickness</text>
<text x="529" y="754">5</text>
<text x="549" y="754">Down</text>
<text x="577" y="754">90</text>
<text x="596" y="754">.15</text>
<text x="529" y="762">4</text>
<text x="552" y="762">Up</text>
<text x="577" y="762">90</text>
<text x="596" y="762">.15</text>
<text x="529" y="769">3</text>
<text x="552" y="769">Up</text>
<text x="577" y="769">64</text>
<text x="598" y="769">.9</text>
<text x="782" y="772">The place where the metal fingers meet at the to should have a little bit of</text>
<text x="529" y="777">2</text>
<text x="549" y="777">Down</text>
<text x="577" y="777">90</text>
<text x="596" y="777">.15</text>
<text x="782" y="778">tension toward each other. They're electrical contacts for a breadboard, so wire</text>
<text x="529" y="784">1</text>
<text x="549" y="784">Down</text>
<text x="575" y="784">12.6</text>
<text x="596" y="784">.15</text>
<text x="782" y="784">in the range of 0.3mm-1mm should be able to slide in smoothly and make good</text>
<text x="574" y="792">Angle</text>
<text x="782" y="790">electrical contact consistently.</text>
<text x="527" y="792">ID</text>
<text x="545" y="792">Direction</text>
<text x="592" y="792">Radius</text>
<text x="782" y="798">Bend 11 should be increased to provide more tension if the contacts at the top</text>
<text x="1058" y="793">Kevin Cappuccio</text>
<text x="1101" y="793">5/13/23</text>
<text x="552" y="800">Bend Table</text>
<text x="782" y="803">don't squeeze together.</text>
<text x="1168" y="830">1/1</text>
</g>
<g font-size="3.5">
<text x="38" y="9">1</text>
<text x="87" y="9">2</text>
<text x="136" y="9">3</text>
<text x="184" y="9">4</text>
<text x="233" y="9">5</text>
<text x="282" y="9">6</text>
<text x="331" y="9">7</text>
<text x="379" y="9">8</text>
<text x="428" y="9">9</text>
<text x="476" y="9">10</text>
<text x="524" y="9">11</text>
<text x="573" y="9">12</text>
<text x="622" y="9">13</text>
<text x="670" y="9">14</text>
<text x="719" y="9">15</text>
<text x="768" y="9">16</text>
<text x="817" y="9">17</text>
<text x="865" y="9">18</text>
<text x="914" y="9">19</text>
<text x="963" y="9">20</text>
<text x="1011" y="9">21</text>
<text x="1060" y="9">22</text>
<text x="1109" y="9">23</text>
<text x="1158" y="9">24</text>
<text x="16" y="32">A</text>
<text x="1180" y="32">A</text>
<text x="16" y="84">B</text>
<text x="1180" y="84">B</text>
<text x="16" y="136">C</text>
<text x="1180" y="136">C</text>
<text x="16" y="188">D</text>
<text x="1180" y="188">D</text>
<text x="16" y="240">E</text>
<text x="1180" y="240">E</text>
<text x="16" y="292">F</text>
<text x="1180" y="292">F</text>
<text x="16" y="344">G</text>
<text x="1180" y="344">G</text>
<text x="16" y="396">H</text>
<text x="1180" y="396">H</text>
<text x="17" y="448">I</text>
<text x="1181" y="448">I</text>
<text x="17" y="500">J</text>
<text x="1181" y="500">J</text>
<text x="16" y="552">K</text>
<text x="1180" y="552">K</text>
<text x="16" y="604">L</text>
<text x="1180" y="604">L</text>
<text x="16" y="655">M</text>
<text x="1180" y="655">M</text>
<text x="16" y="707">N</text>
<text x="1180" y="707">N</text>
<text x="16" y="759">O</text>
<text x="1180" y="759">O</text>
<text x="16" y="811">P</text>
<text x="1180" y="811">P</text>
<text x="38" y="835">1</text>
<text x="87" y="835">2</text>
<text x="136" y="835">3</text>
<text x="184" y="835">4</text>
<text x="233" y="835">5</text>
<text x="282" y="835">6</text>
<text x="331" y="835">7</text>
<text x="379" y="835">8</text>
<text x="428" y="835">9</text>
<text x="476" y="835">10</text>
<text x="524" y="835">11</text>
<text x="573" y="835">12</text>
<text x="622" y="835">13</text>
<text x="670" y="835">14</text>
<text x="719" y="835">15</text>
<text x="768" y="835">16</text>
<text x="817" y="835">17</text>
<text x="865" y="835">18</text>
<text x="914" y="835">19</text>
<text x="963" y="835">20</text>
<text x="1011" y="835">21</text>
<text x="1060" y="835">22</text>
<text x="1109" y="835">23</text>
<text x="1158" y="835">24</text>
</g>
<g font-size="2.5">
<text x="1000" y="787">Dept.</text>
<text x="1024" y="787">Technical reference</text>
<text x="1058" y="787">Created by</text>
<text x="1119" y="787">Approved by</text>
<text x="1058" y="797">Document type</text>
<text x="1119" y="797">Document status</text>
<text x="1058" y="807">Title</text>
<text x="1119" y="807">DWG No.</text>
<text x="1119" y="824">Rev.</text>
<text x="1129" y="824">Date of issue</text>
<text x="1165" y="824">Sheet</text>
</g>
</svg>
